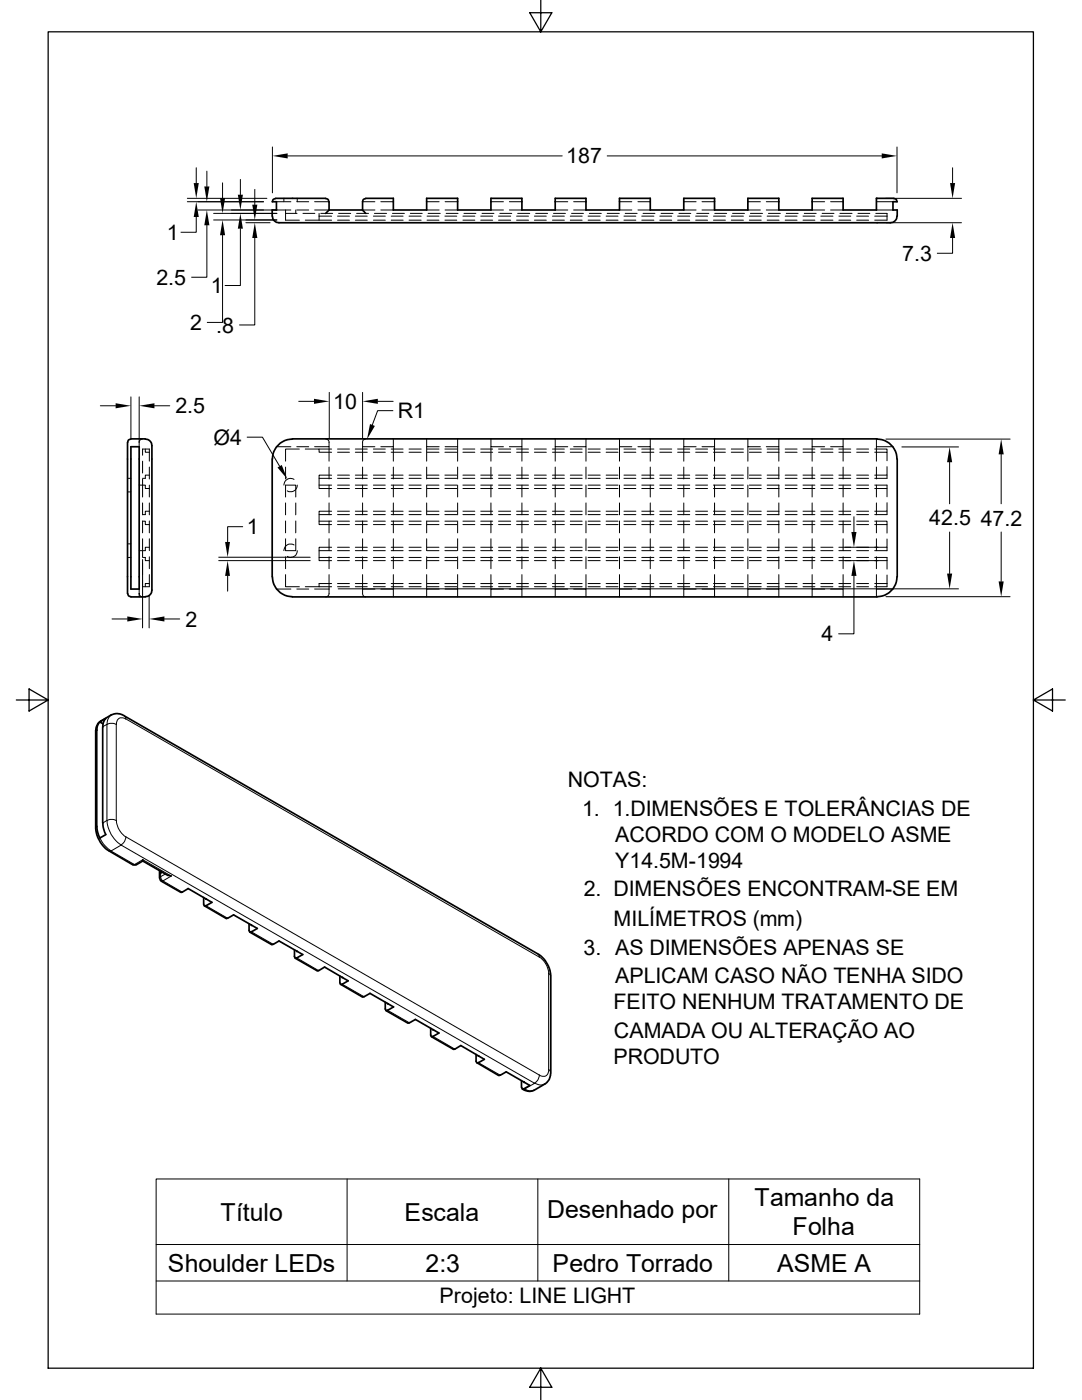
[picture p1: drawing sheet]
<svg xmlns="http://www.w3.org/2000/svg" width="216mm" height="279mm" viewBox="0 0 216 279" stroke-linecap="round" stroke-linejoin="round" font-family="sans-serif">
<g fill="none" stroke="#000" stroke-width=".2">
<path d="M37.4 39.6h15.9M39.2 33.5v3M41.3 34.2v3M44.4 36.5v3M48 35.8v3.1M50.8 37.8v3.1M54.4 29.3v9.2M56.6 39.6v.7M57.4 31.1h54.8M59.3 39.6v.7M121.2 31.1h54.7M176.8 39.6h15.1"/>
<path d="M179 29.3v9.2M190.1 33.5v3M37.4 40.3h15.2M39.2 43.3v3.1h-3.1M39.5 41.9h18.5M41.3 45v10.3h-3.1M42.6 42.6h12.6M42.6 43.9h12.6M44.4 46.9v17.4h-3M48 45.6v11.4h-3.1M49.1 44.4h4.8M50.8 47.5v17.4h-3"/>
<path d="M55.2 40.3h2.8M57 41.9v2h2.7M57 42.6h2.3M59 41.9v.7M59.2 41.9h2.4M59.2 40.3h2.4M60.5 42.6h2.3M60.9 43.9h5.3M62.8 41.9h2.9M62.8 40.3h2.9M63.7 42.6v1.3M63.7 43.1h2.5"/>
<path d="M64 42.6h2.4M67.4 43.9h2.3M67.4 43.1h2.3M67.6 42.6h2.4M70.9 43.9h2.4M70.9 43.1h2.4M71.2 42.6h2.3M72.3 41.9h2.5M72.3 40.3h2.5M74.5 43.9h2.4M74.5 43.1h2.4M74.7 42.6h2.4"/>
<path d="M76 41.9h2.5M76 40.3h2.5M78.1 43.9h2.3M78.1 43.1h2.3M78.3 42.6h2.4M81.6 43.9h2.4M81.6 43.1h2.4M81.9 42.6h2.3M85.1 41.9h2.5M85.1 40.3h2.5M85.2 43.9h2.4M85.2 43.1h2.4"/>
<path d="M85.4 42.6h2.4M88.8 43.9h2.3M88.8 43.1h2.3M88.8 41.9h2.5M88.8 40.3h2.5M89 42.6h2.4M92.4 43.9h2.3M92.4 43.1h2.3M92.6 42.6h2.4M95.9 43.9h2.4M95.9 43.1h2.4M96.2 42.6h2.4"/>
<path d="M98 41.9h2.5M98 40.3h2.5M99.5 43.9h2.4M99.5 43.1h2.4M99.7 42.6h2.4M101.6 41.9h2.5M101.6 40.3h2.5M103.1 43.9h2.4M103.1 43.1h2.4M103.3 42.6h2.4M106.6 43.9h2.4M106.6 43.1h2.4"/>
<path d="M106.9 42.6h2.4M110.2 43.9h2.4M110.2 43.1h2.4M110.4 42.6h2.4M110.8 41.9h2.5M110.8 40.3h2.5M113.8 43.9h2.4M113.8 43.1h2.4M114 42.6h2.4M114.5 41.9h2.4M114.5 40.3h2.4M117.3 43.9h2.5"/>
<path d="M117.3 43.1h2.5M117.6 42.6h2.4M120.9 43.9h2.4M120.9 43.1h2.4M121.2 42.6h2.4M123.6 41.9h2.5M123.6 40.3h2.5M124.5 43.9h2.4M124.5 43.1h2.4M124.8 42.6h2.3M127.3 41.9h2.5M127.3 40.3h2.5"/>
<path d="M128.1 43.9h2.4M128.1 43.1h2.4M128.3 42.6h2.4M131.7 43.9h2.3M131.7 43.1h2.3M131.9 42.6h2.4M135.2 43.9h2.4M135.2 43.1h2.4M135.5 42.6h2.3M136.4 41.9h2.5M136.4 40.3h2.5M138.8 43.9h2.4"/>
<path d="M138.8 43.1h2.4M139 42.6h2.4M140.1 41.9h2.5M140.1 40.3h2.5M142.4 43.9h2.3M142.4 43.1h2.3M142.6 42.6h2.4M145.9 43.9h2.4M145.9 43.1h2.4M146.2 42.6h2.3M149.2 41.9h2.5M149.2 40.3h2.5"/>
<path d="M149.5 43.9h2.4M149.5 43.1h2.4M149.7 42.6h2.4M152.9 41.9h2.5M152.9 40.3h2.5M153.1 43.9h2.3M153.1 43.1h2.3M153.3 42.6h2.4M156.7 43.9h2.3M156.7 43.1h2.3M156.9 42.6h2.4M160.2 43.9h2.4"/>
<path d="M160.2 43.1h2.4M160.5 42.6h2.4M162.1 41.9h2.4M162.1 40.3h2.4M163.8 43.9h2.4M163.8 43.1h2.4M164 42.6h2.4M165.7 41.9h2.5M165.7 40.3h2.5M167.4 43.9h2.4M167.4 43.1h2.4M167.6 42.6h2.4"/>
<path d="M170.9 43.9h2.4M170.9 43.1h2.4M171.2 42.6h2.4M174.5 43.1h2.5M174.8 42.6h2.2v1.3h-2.5M174.9 41.9h3.3M174.9 40.3h3.3M176.8 44.4h15.1M190.1 47.5v3h-3.1M26.1 79.2v8.2M27.8 79.2v8.2M65.7 78.3v9.1"/>
<path d="M72.3 78.3v9.1M20 81h3.1M25.4 95.5h.7M25.4 98.2h.7M27.8 87.6v1.6M27.8 96.8h1.2v.7h.8M28.4 95.6v3.6M28.4 90.8v-1.2h1.4v2.4M28.4 92v2.4M28.4 87.6a.73 .73 0 0 0-.6 .7M29 89.6v.7h.8M29.8 93.2v2.4"/>
<path d="M29.8 96.8v2.4M29.8 94.8h-.8v.7h-.6M30.8 81h3.1M49.3 87.2h3.1l3.4 5.8M55.2 89.2h2.8M57 99.2v-2.4h2v2.4M57 93.2v2.4M58.7 95.7a1.34 1.34 0 0 0-2.1 1.1M59.2 89.2h2.4M59.3 96.8a1.31 1.31 0 0 1-2 1.2M59.6 80.1h3.1M59.7 89.6h-2.7v2.4"/>
<path d="M60.9 89.6h2.8v.7h2.5M63.7 89.6h2.5M63.7 96.8h2.5M63.7 95.5h2.5M65 87.6a.73 .73 0 0 1 .7 .7v.9h-2.9M65.7 93.2v2.4M65.7 96.8v2.4M65.7 89.2v2.8M66.2 94.8h-2.5v2.7h2.5M67.4 94.8h2.3M67.4 89.6h2.3M67.4 90.3h2.3"/>
<path d="M67.4 97.5h2.3M67.4 96.8h2.3M67.4 95.5h2.3M70.9 94.8h2.4M70.9 89.6h2.4M70.9 90.3h2.4M70.9 97.5h2.4M70.9 96.8h2.4M70.9 95.5h2.4M72.3 89.2v2.8M72.3 93.2v2.4M72.3 96.8v2.4"/>
<path d="M73 87.6a.65 .65 0 0 0-.7 .7v.9h2.5M74.5 94.8h2.4M74.5 89.6h2.4M74.5 90.3h2.4M74.5 97.5h2.4M74.5 96.8h2.4M74.5 95.5h2.4M75.4 80.1h3M78.1 94.8h2.3M78.1 89.6h2.3M78.1 90.3h2.3M78.1 97.5h2.3"/>
<path d="M78.1 96.8h2.3M78.1 95.5h2.3M78.4 82h-3l-1.1 2.8M78.5 87.6v1.6h-2.5M78.5 89.2v2.8M78.5 93.2v2.4M78.5 96.8v2.4M81.6 94.8h2.4M81.6 89.6h2.4M81.6 90.3h2.4M81.6 97.5h2.4M81.6 96.8h2.4"/>
<path d="M81.6 95.5h2.4M85.1 87.6v1.6h2.5M85.1 89.2v2.8M85.1 93.2v2.4M85.1 96.8v2.4M85.2 94.8h2.4M85.2 89.6h2.4M85.2 90.3h2.4M85.2 97.5h2.4M85.2 96.8h2.4M85.2 95.5h2.4M88.8 94.8h2.3"/>
<path d="M88.8 89.6h2.3M88.8 90.3h2.3M88.8 97.5h2.3M88.8 96.8h2.3M88.8 95.5h2.3M91.3 87.6v1.6h-2.5M91.3 89.2v2.8M91.3 93.2v2.4M91.3 96.8v2.4M92.4 94.8h2.3M92.4 89.6h2.3M92.4 90.3h2.3"/>
<path d="M92.4 97.5h2.3M92.4 96.8h2.3M92.4 95.5h2.3M95.9 94.8h2.4M95.9 89.6h2.4M95.9 90.3h2.4M95.9 97.5h2.4M95.9 96.8h2.4M95.9 95.5h2.4M98 87.6v1.6h2.5M98 89.2v2.8M98 93.2v2.4"/>
<path d="M98 96.8v2.4M99.5 94.8h2.4M99.5 89.6h2.4M99.5 90.3h2.4M99.5 97.5h2.4M99.5 96.8h2.4M99.5 95.5h2.4M103.1 94.8h2.4M103.1 89.6h2.4M103.1 90.3h2.4M103.1 97.5h2.4M103.1 96.8h2.4"/>
<path d="M103.1 95.5h2.4M104.1 87.6v1.6h-2.5M104.1 89.2v2.8M104.1 93.2v2.4M104.1 96.8v2.4M106.6 94.8h2.4M106.6 89.6h2.4M106.6 90.3h2.4M106.6 97.5h2.4M106.6 96.8h2.4M106.6 95.5h2.4M110.2 94.8h2.4"/>
<path d="M110.2 89.6h2.4M110.2 90.3h2.4M110.2 97.5h2.4M110.2 96.8h2.4M110.2 95.5h2.4M110.8 87.6v1.6h2.5M110.8 89.2v2.8M110.8 93.2v2.4M110.8 96.8v2.4M113.8 94.8h2.4M113.8 89.6h2.4M113.8 90.3h2.4"/>
<path d="M113.8 97.5h2.4M113.8 96.8h2.4M113.8 95.5h2.4M116.9 89.2v2.8M116.9 93.2v2.4M116.9 96.8v2.4M116.9 87.6v1.6h-2.4M117.3 94.8h2.5M117.3 89.6h2.5M117.3 90.3h2.5M117.3 97.5h2.5M117.3 96.8h2.5"/>
<path d="M117.3 95.5h2.5M120.9 94.8h2.4M120.9 89.6h2.4M120.9 90.3h2.4M120.9 97.5h2.4M120.9 96.8h2.4M120.9 95.5h2.4M123.6 87.6v1.6h2.5M123.6 89.2v2.8M123.6 93.2v2.4M123.6 96.8v2.4M124.5 94.8h2.4"/>
<path d="M124.5 89.6h2.4M124.5 90.3h2.4M124.5 97.5h2.4M124.5 96.8h2.4M124.5 95.5h2.4M128.1 94.8h2.4M128.1 89.6h2.4M128.1 90.3h2.4M128.1 97.5h2.4M128.1 96.8h2.4M128.1 95.5h2.4M129.8 89.2v2.8"/>
<path d="M129.8 93.2v2.4M129.8 96.8v2.4M129.8 87.6v1.6h-2.5M131.7 94.8h2.3M131.7 89.6h2.3M131.7 90.3h2.3M131.7 97.5h2.3M131.7 96.8h2.3M131.7 95.5h2.3M135.2 94.8h2.4M135.2 89.6h2.4M135.2 90.3h2.4"/>
<path d="M135.2 97.5h2.4M135.2 96.8h2.4M135.2 95.5h2.4M136.4 87.6v1.6h2.5M136.4 89.2v2.8M136.4 93.2v2.4M136.4 96.8v2.4M138.8 94.8h2.4M138.8 89.6h2.4M138.8 90.3h2.4M138.8 97.5h2.4M138.8 96.8h2.4"/>
<path d="M138.8 95.5h2.4M142.4 94.8h2.3M142.4 89.6h2.3M142.4 90.3h2.3M142.4 97.5h2.3M142.4 96.8h2.3M142.4 95.5h2.3M142.6 87.6v1.6h-2.5M142.6 89.2v2.8M142.6 93.2v2.4M142.6 96.8v2.4M145.9 94.8h2.4"/>
<path d="M145.9 89.6h2.4M145.9 90.3h2.4M145.9 97.5h2.4M145.9 96.8h2.4M145.9 95.5h2.4M149.2 87.6v1.6h2.5M149.2 89.2v2.8M149.2 93.2v2.4M149.2 96.8v2.4M149.5 94.8h2.4M149.5 89.6h2.4M149.5 90.3h2.4"/>
<path d="M149.5 97.5h2.4M149.5 96.8h2.4M149.5 95.5h2.4M153.1 94.8h2.3M153.1 89.6h2.3M153.1 90.3h2.3M153.1 97.5h2.3M153.1 96.8h2.3M153.1 95.5h2.3M155.4 87.6v1.6h-2.5M155.4 89.2v2.8M155.4 93.2v2.4"/>
<path d="M155.4 96.8v2.4M156.7 94.8h2.3M156.7 89.6h2.3M156.7 90.3h2.3M156.7 97.5h2.3M156.7 96.8h2.3M156.7 95.5h2.3M160.2 94.8h2.4M160.2 89.6h2.4M160.2 90.3h2.4M160.2 97.5h2.4M160.2 96.8h2.4"/>
<path d="M160.2 95.5h2.4M162.1 87.6v1.6h2.4M162.1 89.2v2.8M162.1 93.2v2.4M162.1 96.8v2.4M163.8 94.8h2.4M163.8 89.6h2.4M163.8 90.3h2.4M163.8 97.5h2.4M163.8 96.8h2.4M163.8 95.5h2.4M167.4 94.8h2.4"/>
<path d="M167.4 89.6h2.4M167.4 90.3h2.4M167.4 97.5h2.4M167.4 96.8h2.4M167.4 95.5h2.4M168.2 89.2v2.8M168.2 93.2v2.4M168.2 96.8v2.4M168.2 87.6v1.6h-2.5M170.9 94.8h2.4M170.9 89.6h2.4M170.9 90.3h2.4"/>
<path d="M170.9 97.5h2.4M170.9 96.8h2.4M170.9 95.5h2.4M174.5 90.3h2.5v1.6M174.5 97.5h2.5v1.6M174.5 89.6h2.5v.7M174.5 96.8h2.5v.7M174.9 87.6v1.6h3.3M174.9 89.2v2.8M174.9 93.2v2.4M174.9 96.8v2.4M176.8 87.6h24.7"/>
<path d="M177 93.1v1.7h-2.5M177 94.8v.7h-2.5M180 89.2h11.3M189.5 92.2v8.3M199.8 90.7v9.8M25.4 111.3h.7M25.4 108.5h.7M27.8 117.6v1.5M27.8 118.4l.1 .5 .5 .2M28.4 104h.6v.7h.8M28.4 111.3h.6v.6h.8M28.4 107.5v3.6"/>
<path d="M28.4 100.4v2.3M28.4 104v2.3M28.4 111.7v13.6M29.8 118.9v6.4M29.8 114.7v2.4h-1.4M29.8 100.4v2.3M29.8 104v2.3M29.8 107.5v2.4M29.8 111.1v2.4M29.8 116.5h-.8v.6M29.8 102h-.8v.7h-.6M29.8 109.2h-.8v.7h-1.2"/>
<path d="M43.6 111.9h18.3M43.6 111.2h18.3M45.4 114.9v3.1M48.4 105.1h-3v3.1M55.2 117.6h2.8M57 114.7v2.4h2.7M57 100.4v2.3M57 104v2.3M57 111.1v2.4M58.7 108.8a1.34 1.34 0 0 0-2.1 1.1M59 107.5v2.4h-2v-2.4M59 100.4v2.3"/>
<path d="M59 104v2.3M59.2 117.6h2.4M59.3 109.9a1.31 1.31 0 0 1-2 1.1M62.8 117.6h2.9M63.7 104h2.5M63.7 111.3h2.5M63.7 102.7h2.5M63.7 109.9h2.5M65.7 114.7v3.9l-.4 .4-.3 .1M65.7 100.4v2.3M65.7 104v2.3M65.7 107.5v2.4"/>
<path d="M65.7 111.1v2.4M66.2 102h-2.5v2.7h2.5M66.2 109.2h-2.5v2.7h2.5M66.2 116.5h-2.5v.6M66.2 117.1h-5.3M67.4 102h2.3M67.4 109.2h2.3M67.4 104h2.3M67.4 104.7h2.3M67.4 111.9h2.3M67.4 116.5h2.3M67.4 117.1h2.3"/>
<path d="M67.4 102.7h2.3M67.4 111.3h2.3M67.4 109.9h2.3M67.5 117.5h123.8M70.9 102h2.4M70.9 109.2h2.4M70.9 104h2.4M70.9 104.7h2.4M70.9 111.9h2.4M70.9 116.5h2.4M70.9 117.1h2.4M70.9 102.7h2.4"/>
<path d="M70.9 111.3h2.4M70.9 109.9h2.4M72.3 114.7v3.7a.64 .64 0 0 0 .7 .7M72.3 117.6h2.5M72.3 100.4v2.3M72.3 104v2.3M72.3 107.5v2.4M72.3 111.1v2.4M74.5 102h2.4M74.5 109.2h2.4M74.5 104h2.4M74.5 104.7h2.4"/>
<path d="M74.5 111.9h2.4M74.5 116.5h2.4M74.5 117.1h2.4M74.5 102.7h2.4M74.5 111.3h2.4M74.5 109.9h2.4M76 117.6h2.5v1.5M78.1 102h2.3M78.1 109.2h2.3M78.1 104h2.3M78.1 104.7h2.3M78.1 111.9h2.3"/>
<path d="M78.1 116.5h2.3M78.1 117.1h2.3M78.1 102.7h2.3M78.1 111.3h2.3M78.1 109.9h2.3M78.5 100.4v2.3M78.5 104v2.3M78.5 107.5v2.4M78.5 111.1v2.4M78.5 114.7v2.9M81.6 102h2.4M81.6 109.2h2.4"/>
<path d="M81.6 104h2.4M81.6 104.7h2.4M81.6 111.9h2.4M81.6 116.5h2.4M81.6 117.1h2.4M81.6 102.7h2.4M81.6 111.3h2.4M81.6 109.9h2.4M85.1 100.4v2.3M85.1 104v2.3M85.1 107.5v2.4M85.1 111.1v2.4"/>
<path d="M85.1 114.7v2.9M85.2 102h2.4M85.2 109.2h2.4M85.2 104h2.4M85.2 104.7h2.4M85.2 111.9h2.4M85.2 116.5h2.4M85.2 117.1h2.4M85.2 102.7h2.4M85.2 111.3h2.4M85.2 109.9h2.4M87.6 117.6h-2.5v1.5"/>
<path d="M88.8 102h2.3M88.8 109.2h2.3M88.8 104h2.3M88.8 104.7h2.3M88.8 111.9h2.3M88.8 116.5h2.3M88.8 117.1h2.3M88.8 102.7h2.3M88.8 111.3h2.3M88.8 109.9h2.3M88.8 117.6h2.5v1.5M91.3 114.7v2.9"/>
<path d="M91.3 100.4v2.3M91.3 104v2.3M91.3 107.5v2.4M91.3 111.1v2.4M92.4 102h2.3M92.4 109.2h2.3M92.4 104h2.3M92.4 104.7h2.3M92.4 111.9h2.3M92.4 116.5h2.3M92.4 117.1h2.3M92.4 102.7h2.3"/>
<path d="M92.4 111.3h2.3M92.4 109.9h2.3M95.9 102h2.4M95.9 109.2h2.4M95.9 104h2.4M95.9 104.7h2.4M95.9 111.9h2.4M95.9 116.5h2.4M95.9 117.1h2.4M95.9 102.7h2.4M95.9 111.3h2.4M95.9 109.9h2.4"/>
<path d="M98 100.4v2.3M98 104v2.3M98 107.5v2.4M98 111.1v2.4M98 114.7v2.9M99.5 102h2.4M99.5 109.2h2.4M99.5 104h2.4M99.5 104.7h2.4M99.5 111.9h2.4M99.5 116.5h2.4M99.5 117.1h2.4"/>
<path d="M99.5 102.7h2.4M99.5 111.3h2.4M99.5 109.9h2.4M100.5 117.6h-2.5v1.5M101.6 117.6h2.5v1.5M103.1 102h2.4M103.1 109.2h2.4M103.1 104h2.4M103.1 104.7h2.4M103.1 111.9h2.4M103.1 116.5h2.4M103.1 117.1h2.4"/>
<path d="M103.1 102.7h2.4M103.1 111.3h2.4M103.1 109.9h2.4M104.1 114.7v2.9M104.1 100.4v2.3M104.1 104v2.3M104.1 107.5v2.4M104.1 111.1v2.4M106.6 102h2.4M106.6 109.2h2.4M106.6 104h2.4M106.6 104.7h2.4"/>
<path d="M106.6 111.9h2.4M106.6 116.5h2.4M106.6 117.1h2.4M106.6 102.7h2.4M106.6 111.3h2.4M106.6 109.9h2.4M110.2 102h2.4M110.2 109.2h2.4M110.2 104h2.4M110.2 104.7h2.4M110.2 111.9h2.4M110.2 116.5h2.4"/>
<path d="M110.2 117.1h2.4M110.2 102.7h2.4M110.2 111.3h2.4M110.2 109.9h2.4M110.8 100.4v2.3M110.8 104v2.3M110.8 107.5v2.4M110.8 111.1v2.4M110.8 114.7v2.9M113.3 117.6h-2.5v1.5M113.8 102h2.4M113.8 109.2h2.4"/>
<path d="M113.8 104h2.4M113.8 104.7h2.4M113.8 111.9h2.4M113.8 116.5h2.4M113.8 117.1h2.4M113.8 102.7h2.4M113.8 111.3h2.4M113.8 109.9h2.4M114.5 117.6h2.4v1.5M116.9 100.4v2.3M116.9 104v2.3M116.9 107.5v2.4"/>
<path d="M116.9 111.1v2.4M116.9 114.7v2.9M117.3 102h2.5M117.3 109.2h2.5M117.3 104h2.5M117.3 104.7h2.5M117.3 111.9h2.5M117.3 116.5h2.5M117.3 117.1h2.5M117.3 102.7h2.5M117.3 111.3h2.5M117.3 109.9h2.5"/>
<path d="M120.9 102h2.4M120.9 109.2h2.4M120.9 104h2.4M120.9 104.7h2.4M120.9 111.9h2.4M120.9 116.5h2.4M120.9 117.1h2.4M120.9 102.7h2.4M120.9 111.3h2.4M120.9 109.9h2.4M123.6 100.4v2.3M123.6 104v2.3"/>
<path d="M123.6 107.5v2.4M123.6 111.1v2.4M123.6 114.7v2.9M124.5 102h2.4M124.5 109.2h2.4M124.5 104h2.4M124.5 104.7h2.4M124.5 111.9h2.4M124.5 116.5h2.4M124.5 117.1h2.4M124.5 102.7h2.4M124.5 111.3h2.4"/>
<path d="M124.5 109.9h2.4M126.1 117.6h-2.5v1.5M127.3 117.6h2.5v1.5M128.1 102h2.4M128.1 109.2h2.4M128.1 104h2.4M128.1 104.7h2.4M128.1 111.9h2.4M128.1 116.5h2.4M128.1 117.1h2.4M128.1 102.7h2.4M128.1 111.3h2.4"/>
<path d="M128.1 109.9h2.4M129.8 100.4v2.3M129.8 104v2.3M129.8 107.5v2.4M129.8 111.1v2.4M129.8 114.7v2.9M131.7 102h2.3M131.7 109.2h2.3M131.7 104h2.3M131.7 104.7h2.3M131.7 111.9h2.3M131.7 116.5h2.3"/>
<path d="M131.7 117.1h2.3M131.7 102.7h2.3M131.7 111.3h2.3M131.7 109.9h2.3M135.2 102h2.4M135.2 109.2h2.4M135.2 104h2.4M135.2 104.7h2.4M135.2 111.9h2.4M135.2 116.5h2.4M135.2 117.1h2.4M135.2 102.7h2.4"/>
<path d="M135.2 111.3h2.4M135.2 109.9h2.4M136.4 100.4v2.3M136.4 104v2.3M136.4 107.5v2.4M136.4 111.1v2.4M136.4 114.7v2.9M138.8 102h2.4M138.8 109.2h2.4M138.8 104h2.4M138.8 104.7h2.4M138.8 111.9h2.4"/>
<path d="M138.8 116.5h2.4M138.8 117.1h2.4M138.8 102.7h2.4M138.8 111.3h2.4M138.8 109.9h2.4M138.9 117.6h-2.5v1.5M140.1 117.6h2.5v1.5M142.4 102h2.3M142.4 109.2h2.3M142.4 104h2.3M142.4 104.7h2.3M142.4 111.9h2.3"/>
<path d="M142.4 116.5h2.3M142.4 117.1h2.3M142.4 102.7h2.3M142.4 111.3h2.3M142.4 109.9h2.3M142.6 100.4v2.3M142.6 104v2.3M142.6 107.5v2.4M142.6 111.1v2.4M142.6 114.7v2.9M145.9 102h2.4M145.9 109.2h2.4"/>
<path d="M145.9 104h2.4M145.9 104.7h2.4M145.9 111.9h2.4M145.9 116.5h2.4M145.9 117.1h2.4M145.9 102.7h2.4M145.9 111.3h2.4M145.9 109.9h2.4M149.2 100.4v2.3M149.2 104v2.3M149.2 107.5v2.4M149.2 111.1v2.4"/>
<path d="M149.2 114.7v2.9M149.5 102h2.4M149.5 109.2h2.4M149.5 104h2.4M149.5 104.7h2.4M149.5 111.9h2.4M149.5 116.5h2.4M149.5 117.1h2.4M149.5 102.7h2.4M149.5 111.3h2.4M149.5 109.9h2.4M151.7 117.6h-2.5v1.5"/>
<path d="M152.9 117.6h2.5v1.5M153.1 102h2.3M153.1 109.2h2.3M153.1 104h2.3M153.1 104.7h2.3M153.1 111.9h2.3M153.1 116.5h2.3M153.1 117.1h2.3M153.1 102.7h2.3M153.1 111.3h2.3M153.1 109.9h2.3M155.4 114.7v2.9"/>
<path d="M155.4 100.4v2.3M155.4 104v2.3M155.4 107.5v2.4M155.4 111.1v2.4M156.7 102h2.3M156.7 109.2h2.3M156.7 104h2.3M156.7 104.7h2.3M156.7 111.9h2.3M156.7 116.5h2.3M156.7 117.1h2.3M156.7 102.7h2.3"/>
<path d="M156.7 111.3h2.3M156.7 109.9h2.3M160.2 102h2.4M160.2 109.2h2.4M160.2 104h2.4M160.2 104.7h2.4M160.2 111.9h2.4M160.2 116.5h2.4M160.2 117.1h2.4M160.2 102.7h2.4M160.2 111.3h2.4M160.2 109.9h2.4"/>
<path d="M162.1 100.4v2.3M162.1 104v2.3M162.1 107.5v2.4M162.1 111.1v2.4M162.1 114.7v2.9M163.8 102h2.4M163.8 109.2h2.4M163.8 104h2.4M163.8 104.7h2.4M163.8 111.9h2.4M163.8 116.5h2.4M163.8 117.1h2.4"/>
<path d="M163.8 102.7h2.4M163.8 111.3h2.4M163.8 109.9h2.4M164.5 117.6h-2.4v1.5M165.7 117.6h2.5v1.5M167.4 102h2.4M167.4 109.2h7.8M167.4 104h2.4M167.4 104.7h2.4M167.4 111.9h9.6M167.4 116.5h2.4M167.4 117.1h2.4"/>
<path d="M167.4 102.7h2.4M167.4 111.3h2.4M167.4 109.9h2.4M168.2 100.4v2.3M168.2 104v2.3M168.2 107.5v2.4M168.2 111.1v2.4M168.2 114.7v2.9M170.4 114.9v11.6h-3.1M170.4 103.1v3.1M170.9 102h2.4M170.9 104h2.4"/>
<path d="M170.9 104.7h2.4M170.9 116.5h2.4M170.9 117.1h2.4M170.9 102.7h2.4M170.9 111.3h2.4M170.9 109.9h2.4M174.5 104.7h2.5v1.7M174.5 104h2.5v.7M174.5 116.5h2.5M174.5 111.3h2.5v2.3M174.9 100.4v2.3M174.9 104v2.3"/>
<path d="M174.9 107.5v2.4M174.9 111.1v2.4M174.9 114.7v2.9M176.8 119.1h24.7M177 100.3v1.7h-2.5M177 107.6v1.6h-2.5M177 114.8v2.3h-2.5M177 102v.7h-2.5M177 109.2v.7h-2.5M178.2 117.6h-3.3v1.5M189.5 106.2v8.3M199.8 106.2v9.8"/>
<path d="M22.4 123.5h3M32.8 123.5h3.1M19.3 145.8l-.2 .2M20.2 143.9l-.3 .2M21.3 144.6v19.1M21.3 144.6l-.8 .4M21.3 144.6a2.15 2.15 0 0 1 1.9 0v19.1a2.15 2.15 0 0 0-1.9 0M22.2 142.7l-.6 .7-.2 1.2M24.8 142.9l.3 .6 82.5 47.5M25.1 143.5a1.12 1.12 0 0 0-1.3-.2 1.12 1.12 0 0 0-.6 1.3M19.3 164.9l-.2 .3M19.9 167.2a5.9 5.9 0 0 0 2.2 2.6h-.3"/>
<path d="M21.3 163.7l-.8 .6M21.4 163.8a6.2 6.2 0 0 0 2.8 4.9M23.2 163.7a4.2 4.2 0 0 0 1.9 3.3M25.1 167l82.5 47.5M25.1 167a1.87 1.87 0 0 1-.9 1.6M26.5 172.6h.6M31.9 175.3l.1-.3 .2 .5 .3 .3M32 174.2v.8l1-.6M32.5 175.8h-.3M32.5 175.8l1.7-1-5.7-3.2-1.7 1-4.7-2.8 2.1-1.1 82.5 47.5-2.1 1.1M32.5 175.8l3.9 2.3M41.1 180.8l4.3 2.5"/>
<path d="M50.2 186l4.3 2.5M59.2 191.2l4.4 2.5M68.3 196.4l4.3 2.5M107.3 190.4l.3 .6M107.6 191a4.2 4.2 0 0 1 1.9 3.3M109.5 194.3l.4 .5M109.5 194.3v19.1l.4 .6M77.3 201.6l4.4 2.5M86.4 206.8l4.4 2.6M95.5 212.1l4.3 2.5M104.6 217.3h-.2M104.6 217.3l.8 .3a1.42 1.42 0 0 0 1.2-.1"/>
<path d="M107.6 214.5a1.87 1.87 0 0 1-.9 1.7l.7 .3a1.42 1.42 0 0 0 1.3-.2M109.5 213.5a1.12 1.12 0 0 1-.6 1.2 1.12 1.12 0 0 1-1.3-.2M31.2 235.3h152.3v27h-152.3zM69.3 235.3v20.4M107.3 235.3v20.4M145.4 235.3v20.4M31.2 255.7h152.3M31.2 248.4h152.3"/>
</g>
<g fill="none" stroke="#000" stroke-width=".34">
<path d="M55 39.6l-.5 .2-.1 .5M65 39.6l.4 .2 .2 .5M65 39.6h-10M73 39.6l-.6 .3-.1 2 .7 .7M73 39.6h5.5v2.3h6.6v-2.3h6.2v2.3h6.7v-2.3h6.1v2.3h6.7v-2.3h6.1v2.3h6.7v-2.3h6.2v2.3h6.6v-2.3h6.2v2.3h6.6v-2.3h6.2v2.3h6.7v-2.3h6.1v2.3h6.7v-2.3h3.5M178.4 39.6l.4 .2 .2 .5M54.3 40.3h.9v1.6h-.9v1.2M65.7 40.3v1.6M72.3 41.9h-6.6l-.7 .7M179 43.1a1.53 1.53 0 0 1-2.1 1.3h-119.3a4.1 4.1 0 0 1-2.9-.3l-.3-.5v-.5M179 40.3h-.8v1.6h.8v1.2M25.4 88.3v30.1"/>
<path d="M26.1 89.2h1.7v28.4h-1.7zM26.1 87.6l-.4 .2-.2 .5M26.1 87.6h2.9M29 87.6a1.46 1.46 0 0 1 1.3 1.9v26.7a3.4 3.4 0 0 1-.4 2.5l-.4 .3-.5 .1M54.3 91.6v23.5M58.3 87.6h116.7M58.3 87.6a4 4 0 0 0-3.9 4M175 87.6a4 4 0 0 1 4 4M179 91.6v23.5M25.5 118.4l.2 .5 .4 .2M26.1 119.1h2.9M54.4 115.1a4 4 0 0 0 3.9 4"/>
<path d="M58.3 119.1h116.7M179 115.1a4 4 0 0 1-4 4M19.3 145.7v19.2M19.9 144.1l-.4 .7-.2 1M20.5 145v19.3M21.1 143.4l-.4 .7-.2 1M21.1 143.4l-1.2 .7 .6 .3M19.3 164.9l.2 1.1 .4 1.2M20.5 164.3l.2 1.1 .4 1.1-1.2 .8M26.5 172.6l-5.5-3.3-.9-1.1-.5-1-.5-1.8 .1-20.2 .6-1.1 2.3-1.4 1-.3 1.4 .3 83.5 48.1 .8 .8 .6 1.2 .5 1.8v20l-.3 .9-.5 .6-2.6 1.5-1 .2-1.3-.5M26.5 172.6h.6M27.2 172.6l1.3-.8 5 2.9"/>
<path d="M28.5 171.6v.2M31.8 173.7v1.6M31.9 175.3l.1 .3 .2 .2M32 173.9v.3l.4-.2M32.2 175.9l3.8 2.2M33.5 174.7l.7 .1M36.4 178l-.3 .1M36.4 178.1l1.1-.8 4.8 2.8-1.2 .7M40.6 179.1v1.4l.2 .3 .3-.1M41.1 179.4h.1M40.8 180.8l4.3 2.5M45.4 183.2l-.3 .1"/>
<path d="M45.4 183.3l1.2-.7 4.8 2.7-1.2 .7M49.7 185.7l.1 .3 .4-.1M49.7 184.4v1.3M49.8 186l4.4 2.5M50.2 184.6v.1M54.5 188.5l1.2-.7 4.7 2.7-1.3 .7h-.2l-.1-.3M54.5 188.4l-.3 .1M58.8 189.6v1.3M58.9 191.2l4.3 2.5M59.2 189.8l.1 .1M63.6 193.7h-.3M63.6 193.7l1.2-.7 4.7 2.7-1.2 .7"/>
<path d="M67.8 194.8v1.3l.1 .3h.4M67.9 196.4l4.4 2.6M68.3 195.1h.1M72.6 198.9h-.3M72.6 198.9l1.2-.7 4.7 2.8-1.2 .6M76.9 201.3l.1 .3h.3M76.9 200v1.4M77 201.7l4.4 2.5M77.3 200.3h.1M81.7 204.1l1.2-.6 4.7 2.7-1.3 .7-.2-.1-.2-.3M81.7 204.1h-.3M85.9 205.2v1.4"/>
<path d="M86.1 206.9l4.3 2.5M86.4 205.5h.1M90.8 209.3l-.3 .1M90.8 209.4l1.1-.7 4.7 2.7-1.1 .7M95 210.4v1.4l.1 .3 .4-.1M95.2 212.1l4.3 2.5M95.5 210.7v.1M99.8 214.5l-.3 .1M99.8 214.6l1.2-.7 4.7 2.7-1.1 .7M104.1 215.7v1.3M104.1 217l.1 .3h.4M104.6 215.9v.1"/>
</g>
<path d="M9.6 6.4h196.6v266.6h-196.6zM107.9 0v6.4l-2.2-3.9h4.4l-2.2 3.9M3.3 139.7h6.3l-3.8-2.2v4.4l3.8-2.2M206.2 139.7l3.8 2.2v-4.4l-3.8 2.2h6.4M107.9 273l2.2 3.9h-4.4l2.2-3.9v6.4" fill="none" stroke="#000" stroke-width=".25"/>
<g fill="#000">
<path d="M38.7 36.5h1l-.5 3.1zM40.8 37.2h1l-.5 3.1zM43.9 39.5h1l-.5 3.1zM47.5 38.9h1l-.5 3zM54.4 31.1l3-.5v1zM175.9 30.6l3.1 .5-3.1 .5zM189.6 36.5h1l-.5 3.1zM39.2 40.3l.5 3h-1zM41.3 41.9l.5 3.1h-1zM44.4 43.9l.5 3h-1zM48 42.6l.5 3h-1zM50.3 40.9h1.1l-.6 3z"/>
<path d="M50.8 44.4l.6 3.1h-1.1zM190.1 44.4l.5 3.1h-1zM62.7 79.6l3 .5-3 .5zM72.3 80.1l3.1-.5v1zM23.1 80.5l3 .5-3 .5zM27.8 81l3-.5v1zM55.4 93.3l.8-.5 1.2 2.9zM73.8 84.6l1 .4-1.6 2.7zM189.5 89.2l.5 3h-1zM199.8 87.6l.5 3.1h-1zM45.4 111.9l.5 3h-1zM44.9 108.2h1l-.5 3z"/>
<path d="M169.9 106.2h1l-.5 3zM170.4 111.9l.5 3h-1zM189 114.5h1l-.5 3zM199.3 116h1l-.5 3.1zM25.4 123l3 .5-3 .5zM29.8 123.5l3-.5v1z"/>
</g>
<g font-size="5">
<text x="44" y="243.6">Título</text>
<text x="80.7" y="243.6">Escala</text>
<text x="109.2" y="243.1">Desenhado por</text>
<text x="150.6" y="240.6">Tamanho da</text>
<text x="158.2" y="246.6">Folha</text>
<text x="33.5" y="253.8">Shoulder LEDs</text>
<text x="84.9" y="253.8">2:3</text>
<text x="110.3" y="253.8">Pedro Torrado</text>
<text x="155.1" y="253.8">ASME A</text>
</g>
<g font-size="4.3">
<text x="113" y="32.6">187</text>
<text x="33.3" y="47.9">1</text>
<text x="180" y="52">7.3</text>
<text x="31.2" y="56.8">2.5</text>
<text x="42" y="58.5">1</text>
<text x="37.9" y="65.9">2 .8</text>
<text x="35" y="82.5">2.5</text>
<text x="66.5" y="81.6">10</text>
<text x="79.4" y="83.5">R1</text>
<text x="42.6" y="88.7">Ø4</text>
<text x="49.3" y="106.6">1</text>
<text x="185.4" y="104.9">42.5</text>
<text x="195.7" y="104.9">47.2</text>
<text x="37" y="125.1">2</text>
<text x="163.9" y="128">4</text>
<text x="113.3" y="157.1">NOTAS:</text>
<text x="116.2" y="162.9">1. 1.DIMENSÕES E TOLERÂNCIAS DE</text>
<text x="122.7" y="168.1">ACORDO COM O MODELO ASME</text>
<text x="122.7" y="173.1">Y14.5M-1994</text>
<text x="116.5" y="178.9">2. DIMENSÕES ENCONTRAM-SE EM</text>
<text x="122.4" y="184.7">MILÍMETROS (mm)</text>
<text x="116.5" y="190.5">3. AS DIMENSÕES APENAS SE</text>
<text x="122.7" y="196.3">APLICAM CASO NÃO TENHA SIDO</text>
<text x="122.4" y="201.4">FEITO NENHUM TRATAMENTO DE</text>
<text x="122.5" y="207.1">CAMADA OU ALTERAÇÃO AO</text>
<text x="122.4" y="212.3">PRODUTO</text>
<text x="87.7" y="260.1">Projeto: LINE LIGHT</text>
</g>
</svg>
